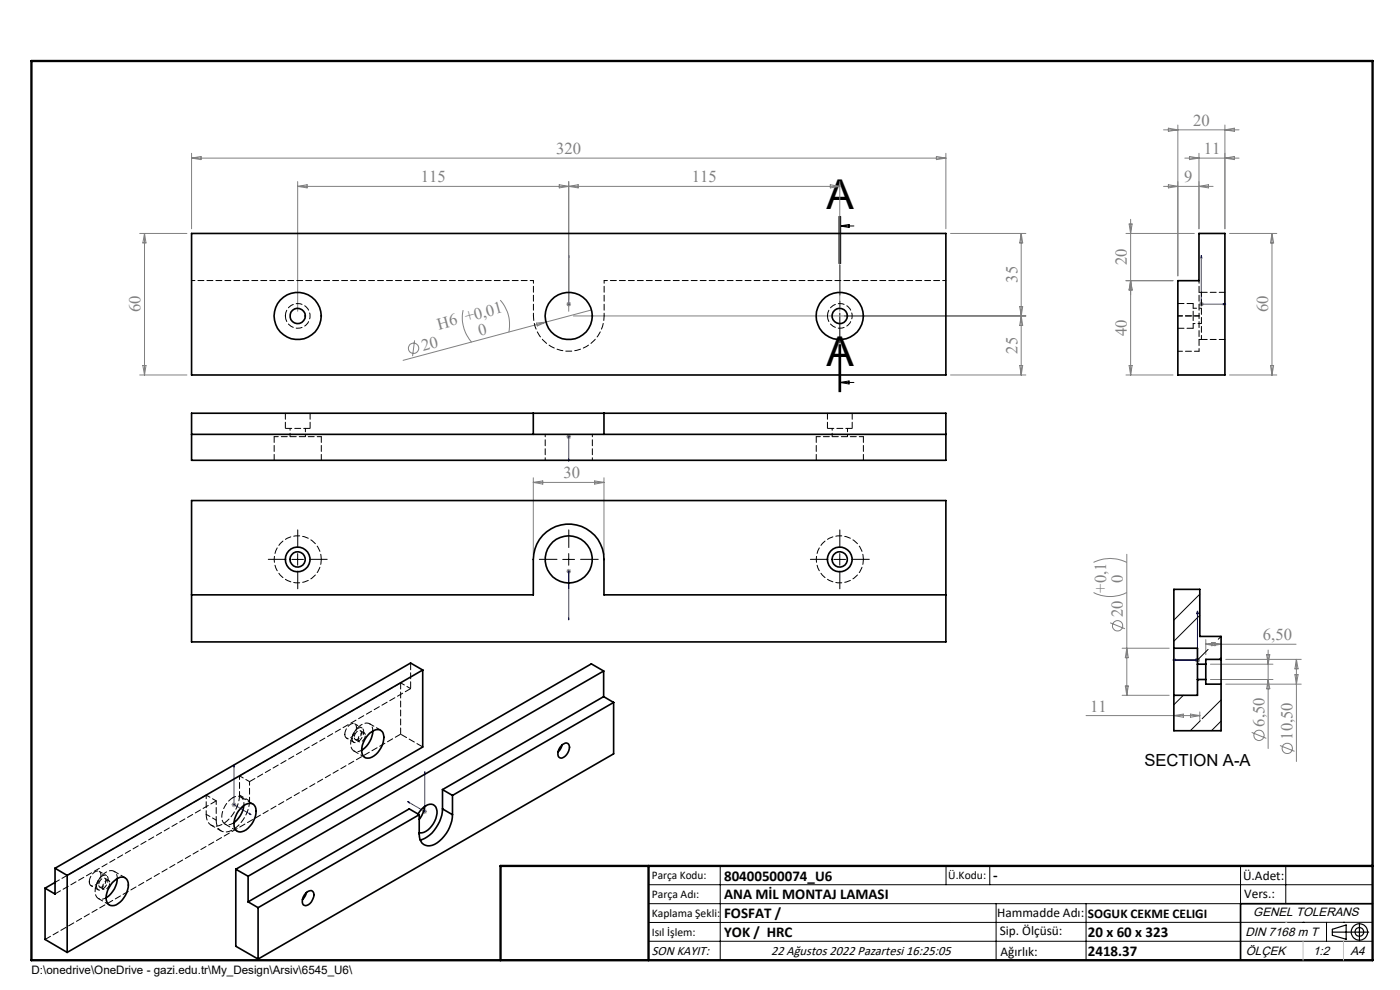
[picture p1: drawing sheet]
<svg xmlns="http://www.w3.org/2000/svg" width="297mm" height="210mm" viewBox="0 0 297 210" stroke-linecap="round" stroke-linejoin="round" font-family="sans-serif">
<g fill="none" stroke="#808080" stroke-width=".21">
<path d="M40.6 32.5v16M40.6 33.5h160.1M40.6 33.5l2.1-.3v.7zM63.1 38.5v27.5M63.1 39.5h115.1M63.1 39.5l2.1-.3v.7zM118.6 39.2l2 .3-2 .4zM120.6 38.5v27.5M120.6 39.5l2.1-.3v.7zM176.1 39.2l2.1 .3-2.1 .4zM178.2 38.5v27.5M198.6 33.2l2.1 .3-2.1 .4z"/>
<path d="M200.7 32.5v16M246.8 39.5h10.6M246.8 27.5h16.1M247.9 27.2l2 .3-2 .4zM247.9 39.2l2 .3-2 .4zM249.9 26.5v32M251.4 33.5h11.5M252.3 33.2l2.1 .3-2.1 .4zM254.4 32.5v16M254.4 39.5l2-.3v.7zM259.9 26.5v22M259.9 27.5l2-.3v.7z"/>
<path d="M259.9 33.5l2-.3v.7zM29.6 49.5h10.1M30.7 49.5v30M30.7 49.5l.3 2h-.7zM201.6 49.5h16M216.6 49.5l.4 2h-.7zM216.6 49.5v30M238.9 49.5h14.5M239.5 47.5h.7l-.3 2zM239.9 46.5v33M239.9 59.5l.3 2h-.7zM248.8 59.5h-9.9"/>
<path d="M260.8 49.5h10.1M269.8 49.5l.4 2h-.7zM269.8 49.5v30M29.6 79.5h10.1M30.3 77.5h.7l-.3 2zM87.9 72.2l-.4 3.4M98.2 65.8a8 8 0 0 0 1.8 6.8M106.1 63.7a7.8 7.8 0 0 1 1.8 6.8M113.8 68.5l2-.2-1.8 .8zM120.2 64.5h.9M120.3 64.2l.7 .7M121 64.2l-.7 .7"/>
<path d="M121.6 67h96M125.5 65.7l-40 10.7M201.6 79.5h16M216.3 77.5h.7l-.4 2zM216.3 65h.7l-.4 2zM216.6 67l.4 2h-.7zM238.9 79.5h9.9M239.5 77.5h.7l-.3 2zM254.4 64.5h.9M254.5 64.2l.7 .7M254.8 64v1M255.2 64.2l-.7 .7"/>
<path d="M260.8 79.5h10.1M269.5 77.5h.7l-.4 2zM120.2 92.6h.9M120.3 92.3l.7 .7M120.6 92.1v1M121 92.3l-.7 .7M113.1 101.3v16.4M113.1 102.3h15M113.1 102.3l2-.3v.7zM126.2 102l1.9 .3-1.9 .4zM128.1 101.3v16.4M232 119.3a7.8 7.8 0 0 1 7 0"/>
<path d="M239 117.6v29.9M120.2 121.2h.9M120.3 120.8l.7 .7M120.6 120.7v1M121 120.8l-.7 .7M232 125.7a7.8 7.8 0 0 0 7 0M235.5 132.1l3.2 1.3M238.1 137.5h9.9M239 137.5l.4 2h-.7zM253.7 139.7l.7 .7M254 139.5v1M254.4 139.7l-.7 .7"/>
<path d="M255.8 135.7v3.2M255.8 136.7h19.2M255.8 136.7l2-.4v.7zM257 136.3l2 .4-2 .3zM260 139.9h16M268.7 138.9h.7l-.4 2zM269 137.9v20.9M275 139.9v21.6M275 139.9l.4 2h-.7zM230.4 151.8h24.1M238.1 147.5h9.9M238.7 145.5h.7l-.4 2z"/>
<path d="M249 151.8l2-.3v.6zM252.6 151.5l1.9 .3-1.9 .3zM253.5 140h1M254.5 151v1.8M256.8 140.9h13.3M256.8 144.1h13.3M260 145.1h16M265.5 155.4l3.1 1.2M269 144.1l.4 2h-.7zM271.5 158.1l3.1 1.3M274.7 143.1h.7l-.4 2zM49.1 170.7h1"/>
<path d="M49.3 170.3l.7 .8M49.6 170.2v1M50 170.3l-.7 .8M89.6 172.1h1M89.7 171.8l.8 .7M90.1 171.6v1M90.5 171.8l-.8 .7"/>
<circle cx="87.7" cy="73.9" r="1.1"/>
<circle cx="237.1" cy="132.7" r="1.09"/>
<circle cx="267.1" cy="156" r="1.09"/>
<circle cx="273.1" cy="158.7" r="1.1"/>
</g>
<g fill="none" stroke="#000" stroke-width=".25">
<path d="M282.6 197.7h7.8M282.6 197.1l3-.9v3l-3-.8zM288.4 195.8v3.8M106.2 203.7h185"/>
<circle cx="288.4" cy="197.7" r="1.74"/>
<circle cx="288.4" cy="197.7" r=".93"/>
</g>
<g fill="none" stroke="#00f" stroke-width=".21">
<path d="M120.6 54.2v.5v-.5M120.6 54.2v10.3M254.8 54.2l.2 .5h-.3zM254.8 54.2v10.3h5.2M120.6 64.4v.3zM120.6 64.5h.1M259.5 64.4l.5 .1-.5 .2zM120.6 97.8v-.5v.5M120.6 92.5v.3zM120.6 92.6h.1M120.6 92.6v5.2M120.6 121v.3z"/>
<path d="M120.6 131.5v-.5v.5M120.6 121.2h.1M120.6 121.2v10.3M254 129.6v10.4h-5.2M254 129.6l.2 .6h-.3zM248.8 140l.6-.1v.2zM49.6 162.3v8.4l3.7 2.1M49.6 162.3l.1 .4-.2-.1zM52.9 172.5l.4 .3-.4-.1zM86.5 170l.3 .1v.2zM90.1 163.7v8.4l-3.6-2.1M90.1 163.7l.1 .5-.2-.1z"/>
</g>
<path d="M60.7 118.6h-3.8M63.2 116.1v-3.7M65.7 118.6h3.7M118.2 118.6h-3.8M120.7 116.1v-3.7M123.2 118.6h3.7M175.7 118.6h-3.8M178.2 116.1v-3.7M180.7 118.6h3.7M63.2 121.1v3.8M120.7 121.1v3.8M178.2 121.1v3.8" fill="none" stroke="#000" stroke-width=".21" stroke-dasharray="15.2 1.3 1.3 1.3"/>
<path d="M178.2 45.9v37.2" fill="none" stroke="#000" stroke-width=".21" stroke-dasharray="6.3 1.3 1.3 1.3" stroke-dashoffset="-.2"/>
<g fill="none" stroke="#000" stroke-width=".21">
<path d="M178 45.9v10M178.2 47.9h3M178.2 47.9l1.9-.3v.7zM178.2 45.9v10M178.3 45.9v10M178 73.1v10M178.2 73.1v10M178.3 73.1v10zM178.2 81.1l1.9-.3v.6zM178.2 81.1h3M61.9 118.7h2.5M63.1 117.4v2.5"/>
<path d="M119.4 118.7h2.5M120.6 117.4v2.5M176.9 118.7h2.5M178.2 117.4v2.5M137.6 187.7h153.6M137.6 191.7h153.6M137.6 199.7h153.6M152.8 183.7v20M200.7 183.7v4M210 183.7v4M211.3 191.7v12M230.4 191.7v12"/>
<path d="M263.2 183.7v20M272.8 183.7v8M276.4 195.6h.1M281.4 195.6v4.1M285 195.6h.1M291.2 195.6l-153.6 .1"/>
</g>
<path d="M291.2 191.7h-28v12" fill="none" stroke="#000" stroke-width=".35"/>
<path d="M6.7 12.9h284.5v190.8h-284.5zM137.6 183.7v20M291.2 183.7h-185v20" fill="none" stroke="#000" stroke-width=".5"/>
<path d="M276.4 199.7v4M285 199.7v4" fill="none" stroke="#c0c0c0" stroke-width=".21"/>
<path d="M272.8 195.6h.1" fill="none" stroke="#c0c0c0" stroke-width=".25"/>
<g fill="#00f">
<path d="M52.9 172.5l.4 .3-.4-.1zM49.6 162.3l.1 .4-.2-.1zM120.6 64.4v.3zM120.6 54.2v.5z"/>
<path d="M120.6 97.3v.5zM120.6 92.5v.3zM120.6 121v.3zM120.6 131v.5z"/>
<path d="M86.5 170l.3 .3v-.2zM90.1 163.7l-.1 .4 .2 .1z"/>
<path d="M248.8 140l.6 .1v-.2zM254 129.6l-.1 .6h.3zM248.8 140l.6 .1v-.2zM254 129.6l-.1 .6h.3z"/>
<path d="M259.5 64.4l.5 .1-.5 .2zM254.8 54.2l.2 .5h-.3z"/>
</g>
<g fill="none" stroke="#000" stroke-width=".35">
<path d="M40.6 49.5h160.1v30h-160.1zM254.4 49.5h5.5v30h-10v-20h4.5zM40.6 92.1h160.1M113.1 87.7h15M113.1 87.7h-72.5v9.9h160.1v-9.9h-72.6M113.1 87.7v4.4M128.1 87.7v4.4M40.6 106.2h160.1v30h-160.1zM40.6 126.2h72.5v-7.5a7.5 7.5 0 0 1 7.5-7.5 7.5 7.5 0 0 1 7.5 7.5v7.5h72.6M249 137.5v10M249 137.5v-12.5h5.5v10h4.5v4.9M249 137.5h5v3.4"/>
<path d="M259 139.9v5.2M259 139.9h-3.2v1M78.4 155.5l.5-.3a1.48 1.48 0 0 1 1.7-.4 1.48 1.48 0 0 1 .9 1.6 5 5 0 0 1-3.1 4.4 1.54 1.54 0 0 1-1.6-2.2l.5-1.6zM79.1 155.1a5.4 5.4 0 0 1-2.4 4.1M89.7 142.1v16.4l-75.4 43.5M89.7 142.1l-75.4 43.6M89.7 142.1l-2.6-1.5-75.4 43.6M119.1 158.2l.2-.3a.85 .85 0 0 1 1.2-.2 .85 .85 0 0 1 .3 1.2 2 2 0 0 1-2 1.9 1.74 1.74 0 0 1 .3-2.6zM119.2 158l-.2 .8-.6 .7M128.1 142.3l-2.7-1.5-75.4 43.6M128.1 142.3l-75.5 43.6M128.1 142.3v5.5"/>
<path d="M128.1 147.8l-34.2 19.7M128.1 147.8l2.1 1.2M130.2 149v10.9l-75.4 43.5M130.2 149l-34.2 19.7M254 140.9v3.2M254 140.9h1.8M254 144.1v3.4h-5M254 144.1h1.8M255.8 140.9v3.2M255.8 144.1v1h3.2M259 145.1v9.9h-10v-7.5M51.3 171.2a1.86 1.86 0 0 1 2.7-.4 4.3 4.3 0 0 1-1.8 5.2 1.49 1.49 0 0 1-1.7 .4 1.49 1.49 0 0 1-.9-1.6l.2-1.1 .4-1.1z"/>
<path d="M51.7 170.9a5.3 5.3 0 0 1-2.1 3.6M88.7 172.7a3.5 3.5 0 0 1 2.9-2.1 1.71 1.71 0 0 1 1 2.5 4.8 4.8 0 0 1-3.1 3.6l-.6-.1M88.9 172.8v4.1a2.13 2.13 0 0 0 .9 2.2 2.13 2.13 0 0 0 2.4 0 7.7 7.7 0 0 0 3.8-6.3M88.9 172.8l-2.1-1.2-34.2 19.7M88.9 172.8l-34.1 19.7M90.1 171.1l-.4 1.3-.8 1.4M93.9 171.6a7.4 7.4 0 0 1-4.8 6.6M93.9 167.5v4.1M93.9 171.6l2.1 1.2M93.9 167.5l2.1 1.2M96 168.7v4.1M9.6 188.4v10.9l4.7 2.7"/>
<path d="M11.7 184.2v5.4l-2.1-1.2M11.7 184.2l2.6 1.5M11.7 187.2l-2.1 1.2M14.3 185.7v16.3M23.8 187.2l.4-.3a1.78 1.78 0 0 1 2.7-.4 3.9 3.9 0 0 1-1 4.4l-.4 .4a1.86 1.86 0 0 1-2.6 .4 3.7 3.7 0 0 1 .6-4zM24.9 186.4a5.1 5.1 0 0 1-2.4 4.1M50 184.4v16.3l4.8 2.7M50 184.4l2.6 1.5M52.6 185.9v5.4M52.6 191.3l2.2 1.2M54.8 192.5v10.9M64.8 189.5l.3-.3a.87 .87 0 0 1 1.2-.2 .87 .87 0 0 1 .3 1.2 2 2 0 0 1-2 1.8 1.74 1.74 0 0 1 .2-2.5z"/>
<path d="M65 189.3l-.3 .8-.5 .7"/>
<circle cx="63.1" cy="67" r="1.62"/>
<circle cx="63.2" cy="67" r="5"/>
<circle cx="120.7" cy="67" r="5"/>
<circle cx="178.2" cy="67" r="1.62"/>
<circle cx="178.2" cy="67" r="5"/>
<circle cx="63.1" cy="118.7" r="1.62"/>
<circle cx="63.1" cy="118.7" r="2.61"/>
<circle cx="120.7" cy="118.7" r="5"/>
<circle cx="178.1" cy="118.7" r="2.62"/>
<circle cx="178.1" cy="118.7" r="1.62"/>
</g>
<path d="M68.2 118.6a5 5 0 0 1-7.3 4.5 5 5 0 0 1-.7-8.4 5 5 0 0 1 7.9 3l.1 .9M183.2 118.6a5 5 0 0 1-7.3 4.5 5 5 0 0 1-.7-8.4 5 5 0 0 1 7.9 3l.1 .9M75.1 159.3l2.3 1.4M80.8 154.9l-2.4-1.4M43.7 168.7l-32 18.5M20.9 190.6l2.3 1.4M26.6 186.2l-2.4-1.4" fill="none" stroke="#000" stroke-width=".21" stroke-dasharray="1.3 .6" stroke-dashoffset=".2"/>
<path d="M254.9 62v10M68.2 92.6h-10M183.2 92.6h-10M79.1 155.1a1.48 1.48 0 0 0-.8-1.6 1.48 1.48 0 0 0-1.8 .3 4.8 4.8 0 0 0-2 4.9 1.38 1.38 0 0 0 2.2 .4M85 144.8l2.1 1.3M44.8 175l2.1 1.3M45.9 169.9l-2.2-1.2M45.9 174l-2.2-1.3M52.9 169.9l-2.1-1.2M52.9 165.8l-2.1-1.2M24.9 186.3a1.48 1.48 0 0 0-.8-1.5 1.48 1.48 0 0 0-1.8 .3 4.8 4.8 0 0 0-2 4.9 1.38 1.38 0 0 0 2.2 .4" fill="none" stroke="#000" stroke-width=".21" stroke-dasharray="1.3 .6" stroke-dashoffset=".4"/>
<g fill="none" stroke="#000" stroke-width=".21" stroke-dasharray="1.3 .6">
<path d="M60.5 67a2.62 2.62 0 0 1 3.8-2.4 2.62 2.62 0 0 1 .5 4.4 2.62 2.62 0 0 1-4.2-1.3l-.1-.7M175.5 67a2.62 2.62 0 0 1 3.8-2.4 2.62 2.62 0 0 1 .5 4.4 2.62 2.62 0 0 1-4.2-1.3l-.1-.7M249.9 69.6h3.2M253.1 64.4h-3.2M254.4 72h.5M254.9 72h5M254.9 62h-.5M259.9 62h-5M58.2 92.6v5M60.5 87.6v3.3M65.8 90.9v-3.3M68.2 97.6v-5"/>
<path d="M173.2 92.6v5M175.5 87.6v3.3M180.8 90.9v-3.3M183.2 97.6v-5M73.1 155.8a2.24 2.24 0 0 1 2.1-2.3 1.72 1.72 0 0 1-.3 2.5 .94 .94 0 0 1-.8 .6 .94 .94 0 0 1-.9-.5l-.1-.3M74.7 156.7a2.24 2.24 0 0 1 2-2.3 1.72 1.72 0 0 1-.3 2.5 .94 .94 0 0 1-.8 .6 .94 .94 0 0 1-.9-.5v-.3M85 144.8l-34.2 19.8M85 155.7v-10.9M87.1 146.1l-34.2 19.7M45.9 169.9l-34.2 19.7M50.8 168.7a7.5 7.5 0 0 1-4.3 6.4 2.06 2.06 0 0 1-2.8-2.4M52.9 169.9a7.5 7.5 0 0 1-4.3 6.5 2.06 2.06 0 0 1-2.7-2.4"/>
<path d="M9.6 199.3l75.4-43.6M18.9 187.1a2.24 2.24 0 0 1 2.1-2.3 1.72 1.72 0 0 1-.3 2.5 .94 .94 0 0 1-.8 .6 .94 .94 0 0 1-.9-.5l-.1-.3M20.5 187.9a2.24 2.24 0 0 1 2-2.2 1.72 1.72 0 0 1-.3 2.5 .94 .94 0 0 1-.8 .6 .94 .94 0 0 1-.9-.5v-.4"/>
</g>
<path d="M75.2 156.4l.3-1a.63 .63 0 0 1 .9-.4 .63 .63 0 0 1 .2 1l-.4 .6a.6 .6 0 0 1-1 0v-.2M77.5 156l-.2-.5a1.2 1.2 0 0 0-1.1 .6 1.2 1.2 0 0 0 0 1.3 1.27 1.27 0 0 0 1.3-1.4M87.1 146.1v-5.5M89.7 158.5l-4.7-2.8M20.9 187.7l.4-1a.63 .63 0 0 1 .9-.4 .63 .63 0 0 1 .2 1l-.4 .6a.6 .6 0 0 1-1 0l-.1-.2M23.3 187.3l-.2-.5a1.2 1.2 0 0 0-1.1 .6 1.2 1.2 0 0 0 0 1.3 1.27 1.27 0 0 0 1.3-1.4" fill="none" stroke="#000" stroke-width=".21" stroke-dasharray="1.3 .6" stroke-dashoffset="-.2"/>
<path d="M113.2 59.5h-72.5M200.7 59.5h-72.5M49.4 169.2a1.49 1.49 0 0 1 1.8-.1 1.49 1.49 0 0 1 .5 1.8" fill="none" stroke="#000" stroke-width=".21" stroke-dasharray="1.3 .6" stroke-dashoffset=".6"/>
<path d="M47.7 174.8l2.6 1.5M49.7 174.5a1.52 1.52 0 0 1-1.9 .3 1.52 1.52 0 0 1-.7-1.8 5.3 5.3 0 0 1 2.3-3.8M53.7 170.5l-2.6-1.5" fill="none" stroke="#000" stroke-width=".21" stroke-dasharray="1.3 .6" stroke-dashoffset=".1"/>
<path d="M75.4 156.9l.8 .5M77.3 155.5l-.8-.5M43.7 172.7v-4M45.9 174v-4.1M50.8 164.6v4.1M52.9 165.8v4.1M21.2 188.2l.8 .4M23.1 186.8l-.9-.5" fill="none" stroke="#000" stroke-width=".21" stroke-dasharray="1.3 .6" stroke-dashoffset=".5"/>
<path d="M253.1 68.6h1.8M254.9 65.4h-1.8M61.5 90.9v1.7M64.8 92.6v-1.7M176.5 90.9v1.7M179.8 92.6v-1.7M73.5 156.6l1.5 .9M76.8 154.4l-1.5-.9M19.3 187.9l1.5 .8M22.6 185.7l-1.5-.9" fill="none" stroke="#000" stroke-width=".21" stroke-dasharray="1.3 .6" stroke-dashoffset=".9"/>
<path d="M128.2 59.5v7.5M113.2 67v-7.5M254.4 67v-7.5M254.4 74.5v-7.5M115.7 92.1v5.5M125.7 97.6v-5.5" fill="none" stroke="#000" stroke-width=".21" stroke-dasharray="1.3 .6" stroke-dashoffset=".7"/>
<path d="M128.2 67a7.5 7.5 0 0 1-7.5 7.5 7.5 7.5 0 0 1-7.5-7.5M249.9 74.5h4.5M253.1 67v-2.6M253.1 69.6v-2.6M254.4 67h-4.5" fill="none" stroke="#000" stroke-width=".21" stroke-dasharray="1.3 .6" stroke-dashoffset=".3"/>
<path d="M254.5 126l-5.5 5.5M254.5 130.5l-5.5 5.5M256.3 137.8l-2.3 2.2M259 135l-.6 .6M259 139.5l-.3 .4M251 147.5l-2 2M254.4 144.1l-.4 .4M254.6 152.9l-2.1 2.1M259 148.5l-4 4M259 153l-2 2" fill="none" stroke="#000" stroke-width=".21"/>
<path d="M60.5 90.9h5.3M175.5 90.9h5.3" fill="none" stroke="#000" stroke-width=".21" stroke-dasharray="1.3 .6" stroke-dashoffset="-.1"/>
<g font-size="8.7">
<text x="175.3" y="44.3">A</text>
<text x="175.3" y="77.5">A</text>
</g>
<g font-size="3.5" fill="#808080">
<text x="253.1" y="26.7">20</text>
<text x="118" y="32.7">320</text>
<text x="255.4" y="32.7">11</text>
<text x="89.3" y="38.7">115</text>
<text x="146.8" y="38.7">115</text>
<text x="251.2" y="38.7">9</text>
<text x="215.8" y="60" transform="rotate(-90 215.8 60)">35</text>
<text x="239" y="56.3" transform="rotate(-90 239 56.3)">20</text>
<text x="29.8" y="66.3" transform="rotate(-90 29.8 66.3)">60</text>
<text x="93.1" y="69.9" transform="rotate(-15 93.1 69.9)">H6 +0,01</text>
<text x="101.8" y="71.2" transform="rotate(-15 101.8 71.2)">0</text>
<text x="239" y="71.3" transform="rotate(-90 239 71.3)">40</text>
<text x="269" y="66.3" transform="rotate(-90 269 66.3)">60</text>
<text x="89.8" y="74.5" transform="rotate(-15 89.8 74.5)">20</text>
<text x="215.8" y="75" transform="rotate(-90 215.8 75)">25</text>
<text x="119.5" y="101.5">30</text>
<text x="234.7" y="125.7" transform="rotate(-90 234.7 125.7)">+0,1</text>
<text x="238.2" y="123.7" transform="rotate(-90 238.2 123.7)">0</text>
<text x="238.2" y="130.9" transform="rotate(-90 238.2 130.9)">20</text>
<text x="267.9" y="135.8">6,50</text>
<text x="231.3" y="151">11</text>
<text x="268.2" y="154.2" transform="rotate(-90 268.2 154.2)">6,50</text>
<text x="274.2" y="156.9" transform="rotate(-90 274.2 156.9)">10,50</text>
</g>
<text font-size="3.5" x="242.8" y="162.5">SECTION A-A</text>
<g font-size="3.2">
<text x="153.6" y="186.8">80400500074_U6</text>
<text x="153.6" y="190.8">ANA MİL MONTAJ LAMASI</text>
<text x="210.7" y="186.6">-</text>
<text x="153.6" y="194.8">FOSFAT /</text>
<text x="153.6" y="198.8">YOK / HRC</text>
<text x="230.8" y="198.7">20 x 60 x 323</text>
<text x="230.8" y="202.8">2418.37</text>
</g>
<g font-size="2.8">
<text x="263.7" y="186.7">Ü.Adet:</text>
<text x="263.9" y="190.5">Vers.:</text>
<text x="211.5" y="194.5">Hammadde Adı:</text>
<text x="230.8" y="194.7">SOGUK CEKME CELIGI</text>
<text x="138.3" y="202.6">SON KAYIT:</text>
<text x="163.6" y="202.6">22 Ağustos 2022 Pazartesi 16:25:05</text>
<text x="212.1" y="198.4">Sip. Ölçüsü:</text>
<text x="212.2" y="202.7">Ağırlık:</text>
</g>
<g font-size="2.6">
<text x="265.9" y="194.4">GENEL TOLERANS</text>
<text x="264.2" y="198.5">DIN 7168 m T</text>
<text x="264.3" y="202.6">ÖLÇEK</text>
<text x="278.5" y="202.6">1:2</text>
<text x="286.5" y="202.6">A4</text>
</g>
<g font-size="2.5">
<text x="138.3" y="186.4">Parça Kodu:</text>
<text x="138.3" y="190.5">Parça Adı:</text>
<text x="201.2" y="186.5">Ü.Kodu:</text>
<text x="138.3" y="194.5">Kaplama Şekli:</text>
<text x="138.3" y="198.6">Isıl İşlem:</text>
<text x="6.7" y="206.7">D:\onedrive\OneDrive - gazi.edu.tr\My_Design\Arsiv\6545_U6\</text>
</g>
</svg>
